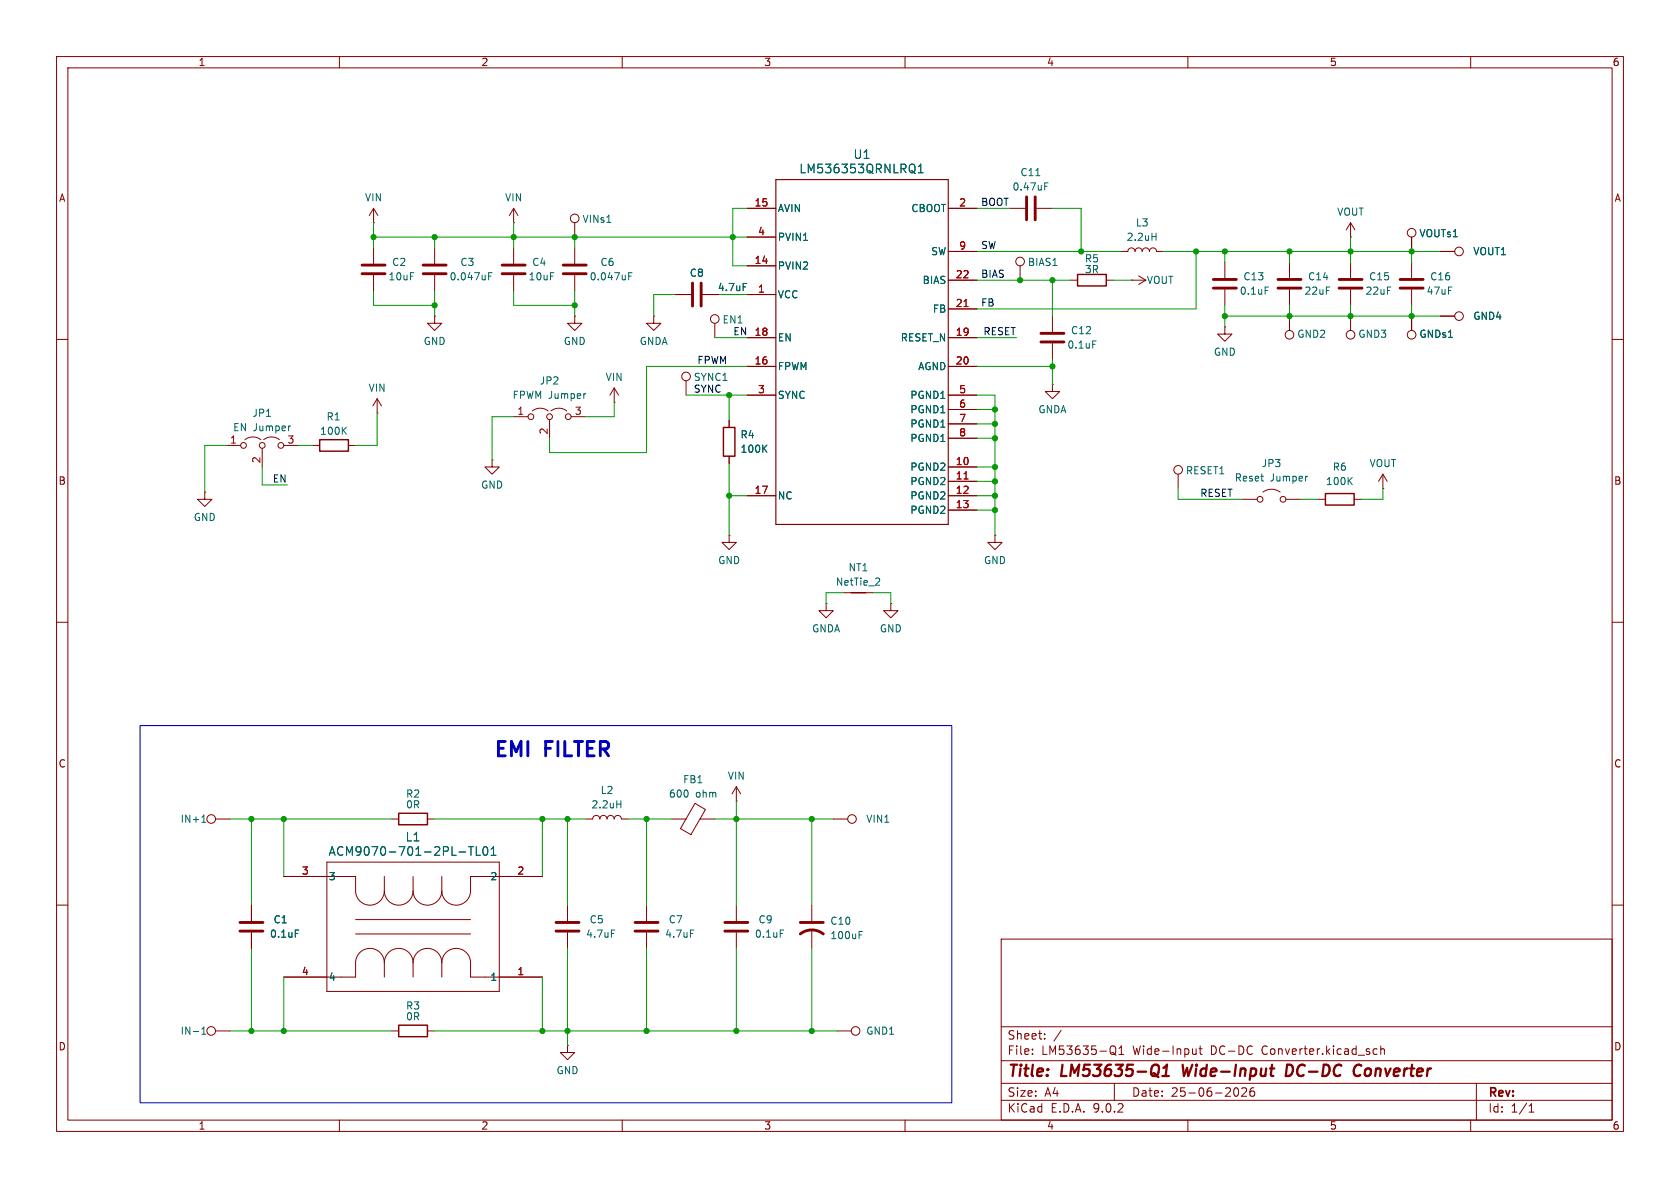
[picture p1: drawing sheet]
<svg xmlns="http://www.w3.org/2000/svg" width="297mm" height="210mm" viewBox="0 0 297 210" stroke-linecap="round" stroke-linejoin="round" font-family="sans-serif">
<g fill="none" stroke="#840000" stroke-width=".18">
<path d="M10 10h277v190h-277zM12 12h273v186h-273zM60 10v2M110 10v2M160 10v2M210 10v2M260 10v2M66 39.4h.1M66 36.8v2.6M66 36.8l-.7 1.3M66 36.8l.8 1.3M90.8 39.4h.1"/>
<path d="M90.8 36.8v2.6M90.8 36.8l-.8 1.3M90.8 36.8l.8 1.3M101.6 39.4v2.5M132.1 36.8h5.1M167.6 36.8h5.1M178.4 36.8h2.8M183.3 36.8h2.8M238.8 39.4l-.8 1.2M238.8 39.4l.7 1.2M238.8 39.4v2.5M66 43.8v2.8"/>
<path d="M66 48.6v2.8M76.8 55.9v1.3h1.3l-1.3 1.2-1.2-1.2h1.2M76.8 55.9h.1M76.8 43.8v2.8M76.8 48.6v2.8M90.8 43.8v2.8M90.8 48.6v2.8M101.6 55.9v1.3h1.3l-1.3 1.2-1.3-1.2h1.3M101.6 55.9h.1M101.6 43.8v2.8M101.6 48.6v2.8M115.6 55.9v1.3h1.2l-1.2 1.2-1.3-1.2h1.3"/>
<path d="M115.6 55.9h.1M119.4 52.1h2.8M124.2 52.1h2.8M126.4 57.2v2.5M132.1 52.1h5.1M132.1 41.9h5.1M132.1 47h5.1M132.1 59.7h5.1M167.6 59.7h5.1M167.6 44.5h5.1M167.6 49.5h5.1M167.6 54.6h5.1"/>
<path d="M180.3 47v2.5M186.1 55.9v2.8M189.2 49.5h1.3M195.6 49.5h1.2M198.1 44.5h1.3a.64 .64 0 0 1 .6-.7 .64 .64 0 0 1 .7 .7 .64 .64 0 0 1 .6-.7 .64 .64 0 0 1 .6 .7 .64 .64 0 0 1 .7-.7 .64 .64 0 0 1 .6 .7 .64 .64 0 0 1 .6-.7 .64 .64 0 0 1 .7 .7h1.2M200 49.5h.1M200 49.5h2.6M201.3 48.8l1.3 .7M202.6 49.5l-1.3 .8M216.5 57.8v1.3h1.3l-1.3 1.2-1.2-1.2h1.2M216.5 57.8h.1M216.5 46.4v2.7"/>
<path d="M216.5 51.2v2.8M228 46.4v2.7M228 51.2v2.8M228 55.9v2.5M238.8 41.9h.1M238.8 46.4v2.7M238.8 51.2v2.8M238.8 55.9v2.5M249.6 41.9v2.6M249.6 46.4v2.7M249.6 51.2v2.8M249.6 55.9v2.5"/>
<path d="M254.6 44.5h2.6M254.6 55.9h2.6M10 60h2M40 78.7h2.5M43.3 77.7a2.26 2.26 0 0 1 2.8 0M46.4 79.2v3.4M46.6 77.7a2.26 2.26 0 0 1 2.8 0M50.2 78.7h2.5M55.2 78.7h1.3M61.6 78.7h1.3M66.7 73h.1M66.7 70.5l-.8 1.3"/>
<path d="M66.7 70.5l.7 1.3M66.7 70.5v2.5M90.8 73.7h2.5M94.1 72.6a2.26 2.26 0 0 1 2.8 0M97.2 74.2v3.3M97.4 72.6a2.26 2.26 0 0 1 2.8 0M101 73.7h2.5M108.6 71.1h.1M108.6 68.6l-.8 1.3M108.6 68.6l.7 1.3M108.6 68.6v2.5M121.3 67.3v2.6"/>
<path d="M128.9 74.3v1.3M132.1 64.8h5.1M132.1 69.9h5.1M167.6 64.8h5.1M167.6 69.9h5.1M167.6 72.4h5.1M167.6 74.9h5.1M167.6 77.5h5.1M186.1 67.9v1.3h1.2l-1.2 1.3-1.3-1.3h1.3M186.1 67.9h.1M186.1 60.7v2.8M285 60h2"/>
<path d="M36.2 87v1.3h1.3l-1.3 1.2-1.3-1.2h1.3M36.2 87h.1M87 81.3v1.3h1.3l-1.3 1.2-1.3-1.2h1.3M87 81.3h.1M128.9 94.6v1.3h1.3l-1.3 1.3-1.3-1.3h1.3M128.9 94.6h.1M128.9 80.6v1.3M132.1 87.6h5.1M167.6 87.6h5.1M167.6 82.6h5.1M167.6 85.1h5.1M167.6 90.2h5.1"/>
<path d="M175.9 94.6v1.3h1.3l-1.3 1.3-1.3-1.3h1.3M175.9 94.6h.1M208.3 83.8v2.6M219.7 88.3h2.5M223.3 87a2.54 2.54 0 0 1 3 0M227.3 88.3h2.6M233 88.3h1.3M239.4 88.3h1.3M244.5 86.4h.1M244.5 83.8l-.8 1.3M244.5 83.8l.7 1.3M244.5 83.8v2.6"/>
<path d="M10 110h2M146 106.7v1.3h1.3l-1.3 1.2-1.2-1.2h1.2M146 106.7h.1M149.2 104.8h5.1M157.5 106.7v1.3h1.2l-1.2 1.2-1.3-1.2h1.3M157.5 106.7h.1M285 110h2M130.2 139.1l-.8 1.2M130.2 139.1l.7 1.2M130.2 139.1v2.5M38.1 144.8h2.5M50.2 154.9h12.7v2.6a2.54 2.54 0 0 0 2.5 2.5 2.54 2.54 0 0 0 2.5-2.5"/>
<path d="M57.8 152.4h30.5v22.9h-30.5zM67.9 157.5a2.54 2.54 0 0 0 2.6 2.5 2.54 2.54 0 0 0 2.5-2.5M67.9 154.9v2.6M69.2 144.8h1.3M73 157.5a2.54 2.54 0 0 0 2.6 2.5 2.54 2.54 0 0 0 2.5-2.5M73 154.9v2.6M75.6 144.8h1.2M78.1 154.9v2.6M95.9 154.9h-12.7v2.6a2.54 2.54 0 0 1-2.6 2.5 2.54 2.54 0 0 1-2.5-2.5M103.5 144.8h1.3a.64 .64 0 0 1 .6-.7 .64 .64 0 0 1 .6 .7 .64 .64 0 0 1 .7-.7 .64 .64 0 0 1 .6 .7 .64 .64 0 0 1 .6-.7 .64 .64 0 0 1 .7 .7 .64 .64 0 0 1 .6-.7 .64 .64 0 0 1 .7 .7h1.2M118.7 144.8h2.6M122.9 142l1.8 1.1-2.6 4.4-1.8-1z"/>
<path d="M123.8 144.8h2.6M130.2 141.6h.1M147.3 144.8h2.6M10 160h2M44.4 160v2.8M44.4 164.8v2.8M62.9 165.1h20.3M62.9 162.6h20.3M67.9 170.2a2.54 2.54 0 0 1 2.6-2.5 2.54 2.54 0 0 1 2.5 2.5M67.9 170.2a2.54 2.54 0 0 0-2.5-2.5 2.54 2.54 0 0 0-2.5 2.5v2.5h-12.7M67.9 170.2v2.5M73 170.2a2.54 2.54 0 0 1 2.6-2.5 2.54 2.54 0 0 1 2.5 2.5"/>
<path d="M73 170.2v2.5M78.1 170.2a2.54 2.54 0 0 1 2.5-2.5 2.54 2.54 0 0 1 2.6 2.5v2.5h12.7M78.1 170.2v2.5M100.3 160v2.8M100.3 164.8v2.8M114.3 160v2.8M114.3 164.8v2.8M130.2 160v2.8M130.2 164.8v2.8M143.5 160v2.8M143.5 164.3v3.3M177 166h108v32h-108z"/>
<path d="M285 160h2M38.1 182.2h2.5M60 198v2M69.2 182.2h1.3M75.6 182.2h1.2M100.3 184.8v1.3h1.3l-1.3 1.2-1.2-1.2h1.2M100.3 184.8h.1M110 198v2M148 182.2h2.5M160 198v2M177 194.5h108M177 191.5h108"/>
<path d="M177 187.5h108M177 181.5h108M182.5 186.3v.1M182.5 185.5v.1M184.7 183.6v.1M184.7 182.8v.1M187.6 182.1l-1.3 2M196.5 185a.5 .5 0 0 1 .5-.1 .5 .5 0 0 1 .2 .5v.5a.5 .5 0 0 1-.2 .5 .5 .5 0 0 1-.5-.1M196.5 186l.3 .1 .5 .4M197 191.5v3M197.8 186.4h.9M197.8 185.3l.4-.4v1.5"/>
<path d="M210 198v2M211.5 186.3l-.5 .1M211.5 185.4v1M212 185.4h.5M212.2 184.9v1.3l.3 .2M218.8 192.4a.81 .81 0 0 1-.3 1.4l-.2-.1M220.3 192.4v.5l-.8 .9h.9M221.2 192.4a1.17 1.17 0 0 0-.1 1.3h.6l.1-.5-.3-.3h-.4l-.1 .3M242.9 186.3h.6M242.9 185.5h.6M244.1 185.5l.2-.1 .4 .1v.9M244.1 184.9v1.5"/>
<path d="M260 198v2M261 191.5v6.5M270.3 196.6h.9M270.3 195.5l.4-.4v1.5"/>
<circle cx="101.6" cy="38.6" r=".76"/>
<circle cx="126.4" cy="56.4" r=".76"/>
<circle cx="180.3" cy="46.2" r=".76"/>
<circle cx="228" cy="59.2" r=".76"/>
<circle cx="238.8" cy="59.2" r=".76"/>
<circle cx="249.6" cy="59.2" r=".76"/>
<circle cx="249.6" cy="41.1" r=".76"/>
<circle cx="257.9" cy="44.4" r=".76"/>
<circle cx="257.9" cy="55.9" r=".76"/>
<circle cx="43.1" cy="78.7" r=".51"/>
<circle cx="46.4" cy="78.7" r=".51"/>
<circle cx="49.7" cy="78.7" r=".51"/>
<circle cx="93.9" cy="73.7" r=".51"/>
<circle cx="97.2" cy="73.7" r=".51"/>
<circle cx="100.5" cy="73.7" r=".51"/>
<circle cx="121.3" cy="66.5" r=".76"/>
<circle cx="208.3" cy="83.1" r=".76"/>
<circle cx="222.8" cy="88.3" r=".51"/>
<circle cx="226.8" cy="88.3" r=".51"/>
<circle cx="37.3" cy="144.8" r=".76"/>
<circle cx="150.6" cy="144.8" r=".76"/>
<circle cx="37.3" cy="182.2" r=".76"/>
<circle cx="151.3" cy="182.2" r=".76"/>
</g>
<path d="M204.7 188.3a1.5 1.5 0 0 1 0 1.6M205.5 190.2h1.1M205.7 188.8l.6-.6-.2 2M209.1 188.2l.2 2 .6-1.4M228.3 188.3l-.7-.1-.3 2h.5l.5-.3M240.7 188.4a.88 .88 0 0 0-1 0 .88 .88 0 0 0-.4 1 .69 .69 0 0 0 .3 .7 .69 .69 0 0 0 .9-.1" fill="none" stroke="#840000" stroke-width=".4"/>
<path d="M190.5 48.5h5.1v2h-5.1zM56.5 77.7h5.1v2.1h-5.1zM127.9 75.6h2v5h-2zM234.3 87.2h5.1v2.1h-5.1zM150.5 104.8h2.5M70.5 143.8h5.1v2h-5.1zM70.5 181.2h5.1v2.1h-5.1z" fill="none" stroke="#840000" stroke-width=".25"/>
<g fill="none" stroke="#006464" stroke-width=".18">
<path d="M107.3 39.3h.7M162.3 30.5h.9M162.3 29.5l.5-.5v1.5M183.1 31.1h.7M184.7 32.9h.4M184.7 32.3h.6M86.4 48.8h.4M86.4 48.2h.6M111.1 48.8h.5M111.1 48.2h.7M131.4 50.1h.6M203.7 41.8h.7"/>
<path d="M204.4 41.2v1.3M223.7 50.7h.6M51.3 75.3h.1M60.7 76.1l.5 .7M61.2 75.5l-.7 .7M103.4 69.6h.2M135 79.2l.6 .8M135.6 78.7l-.7 .7M193.2 60.3h.6M231 84.2h.2M238.5 84.9l.6 .8M239.1 84.4l-.8 .7"/>
<path d="M155.3 102.2l.2 .2v.3l-.8 .7h.8M35.7 145.4h.7M35.8 144.4l.2-.3v1.3M81.2 150.6h1.1M82.8 149.7h.9M83.3 149.7v1.5M84.2 149.7v1.5h.7M85.6 149.7h.1a.83 .83 0 0 1 .6 .6 .83 .83 0 0 1-.3 .8l-.1 .1a.83 .83 0 0 1-.6-.6 .83 .83 0 0 1 .3-.9zM86.8 151.2h.9M86.8 150.1l.4-.4v1.5M109 142.2h.8M109.8 141.5v1.3"/>
<path d="M52.2 164.4h.6M108.1 164.4h.6M122.1 164.4h.6M137.9 164.4h.6M151.9 165.3h.4M151.9 164.7h.6M35.7 181.9l.3-.3v1.2M35.7 182.8h.7"/>
</g>
<g fill="none" stroke="#840000" stroke-width=".51">
<path d="M181.5 34.8v4.1M183 34.8v4.1M64 46.9h4.1M64 48.4h4.1M74.8 46.9h4.1M74.8 48.4h4.1M88.8 46.9h4M88.8 48.4h4M99.6 46.9h4M99.6 48.4h4M122.4 50v4.1M124 50v4.1"/>
<path d="M184 58.9h4.1M214.5 49.4h4.1M214.5 50.9h4.1M225.9 49.4h4.1M225.9 50.9h4.1M236.7 49.4h4.1M236.7 50.9h4.1M247.5 49.4h4.1M247.5 50.9h4.1M184 60.5h4.1M42.4 163.1h4.1M42.4 164.6h4.1"/>
<path d="M98.3 163.1h4.1M98.3 164.6h4.1M112.3 163.1h4M112.3 164.6h4M128.1 163.1h4.1M128.1 164.6h4.1M141.5 165.1a3.3 3.3 0 0 1 4 0M141.5 163.1h4"/>
</g>
<path d="M137.2 31.8h30.4v60.9h-30.4z" fill="none" stroke="#840000" stroke-width=".2"/>
<path d="M170.4 54.2h.7M170.4 84.7h.7" fill="none" stroke="#a90000" stroke-width=".18"/>
<g fill="none" stroke="#009600" stroke-width=".18">
<path d="M66 39.4v4.4M90.8 39.4v4.4M132.1 36.8h-2.6v10.2h2.6M172.7 36.8h5.7M186.1 36.8h5v7.7M66 41.9h66.1M66 51.4v2.6h10.8M76.8 41.9v1.9M76.8 51.4v4.5M90.8 51.4v2.6h10.8M101.6 41.9v1.9M101.6 51.4v4.5"/>
<path d="M119.4 52.1h-3.8v3.8M126.4 59.7h5.7M127 52.1h5.1M172.7 59.7h7M172.7 44.5h25.4M172.7 49.5h16.5M186.1 49.5v6.4M196.8 49.5h3.2M205.7 44.5h48.9M211.5 44.5v10.1h-38.8M216.5 44.5v1.9M216.5 54v3.8"/>
<path d="M216.5 55.9h38.1M228 44.5v1.9M228 54v1.9M238.8 41.9v4.5M238.8 54v1.9M249.6 44.5v1.9M249.6 54v1.9M40 78.7h-3.8v8.3M52.7 78.7h2.5M66.7 73v5.7h-3.8M90.8 73.7h-3.8v7.6M108.6 71.1v2.6h-5.1"/>
<path d="M121.3 69.9h10.8M128.9 69.9v4.4M132.1 64.8h-17.8v15.2h-17.1v-2.5M172.7 69.9h3.2v24.7M172.7 64.8h13.4M172.7 72.4h3.2M172.7 77.5h3.2M172.7 74.9h3.2M186.1 63.5v4.4M46.4 82.6v3.1h4.4M128.9 87.6h3.2M128.9 81.9v12.7"/>
<path d="M172.7 85.1h3.2M172.7 82.6h3.2M172.7 87.6h3.2M172.7 90.2h3.2M208.3 86.4v1.9h11.4M229.9 88.3h3.1M244.5 86.4v1.9h-3.8M149.2 104.8h-3.2v1.9M154.3 104.8h3.2v1.9M40.6 144.8h28.6M44.4 144.8v15.2M50.2 144.8v10.1"/>
<path d="M76.8 144.8h26.7M95.9 144.8v10.1M100.3 144.8v15.2M111.1 144.8h7.6M114.3 144.8v15.2M126.4 144.8h20.9M130.2 141.6v18.4M143.5 144.8v15.2M44.4 167.6v14.6M50.2 172.7v9.5M95.9 172.7v9.5M100.3 167.6v17.2"/>
<path d="M114.3 167.6v14.6M130.2 167.6v14.6M143.5 167.6v14.6M40.6 182.2h28.6M76.8 182.2h71.2"/>
</g>
<path d="M24.8 128.3h143.5v66.6h-143.5z" fill="none" stroke="#0000c2" stroke-width=".18"/>
<g fill="#009600" stroke="#009600" stroke-width=".18">
<circle cx="130.2" cy="144.8" r=".46"/>
<circle cx="100.3" cy="144.8" r=".46"/>
<circle cx="114.3" cy="144.8" r=".46"/>
<circle cx="143.5" cy="182.2" r=".46"/>
<circle cx="100.3" cy="182.2" r=".46"/>
<circle cx="95.9" cy="182.2" r=".46"/>
<circle cx="114.3" cy="182.2" r=".46"/>
<circle cx="130.2" cy="182.2" r=".46"/>
<circle cx="95.9" cy="144.8" r=".46"/>
<circle cx="101.6" cy="54" r=".46"/>
<circle cx="101.6" cy="41.9" r=".46"/>
<circle cx="128.9" cy="69.9" r=".46"/>
<circle cx="128.9" cy="87.6" r=".46"/>
<circle cx="143.5" cy="144.8" r=".46"/>
<circle cx="129.5" cy="41.9" r=".46"/>
<circle cx="90.8" cy="41.9" r=".46"/>
<circle cx="66" cy="41.9" r=".46"/>
<circle cx="76.8" cy="54" r=".46"/>
<circle cx="76.8" cy="41.9" r=".46"/>
<circle cx="50.2" cy="182.2" r=".46"/>
<circle cx="44.4" cy="182.2" r=".46"/>
<circle cx="50.2" cy="144.8" r=".46"/>
<circle cx="44.4" cy="144.8" r=".46"/>
<circle cx="175.9" cy="82.6" r=".46"/>
<circle cx="175.9" cy="87.6" r=".46"/>
<circle cx="175.9" cy="85.1" r=".46"/>
<circle cx="175.9" cy="90.2" r=".46"/>
<circle cx="175.9" cy="72.4" r=".46"/>
<circle cx="175.9" cy="77.5" r=".46"/>
<circle cx="175.9" cy="74.9" r=".46"/>
<circle cx="228" cy="44.5" r=".46"/>
<circle cx="216.5" cy="55.9" r=".46"/>
<circle cx="228" cy="55.9" r=".46"/>
<circle cx="216.5" cy="44.5" r=".46"/>
<circle cx="211.5" cy="44.5" r=".46"/>
<circle cx="249.6" cy="44.5" r=".46"/>
<circle cx="238.8" cy="44.5" r=".46"/>
<circle cx="238.8" cy="55.9" r=".46"/>
<circle cx="249.6" cy="55.9" r=".46"/>
<circle cx="180.3" cy="49.5" r=".46"/>
<circle cx="191.1" cy="44.5" r=".46"/>
<circle cx="186.1" cy="49.5" r=".46"/>
<circle cx="186.1" cy="64.8" r=".46"/>
</g>
<g font-size="3.5" fill="#0000c2">
<text x="87" y="134.5">EMI</text>
<text x="96.4" y="134.5">FILTER</text>
</g>
<g font-size="2.8" fill="#840000">
<text x="178" y="190.9">Title:</text>
<text x="187.7" y="190.9">LM53635-Q1</text>
<text x="209.9" y="190.9">Wide-Input</text>
<text x="229" y="190.9">DC-DC</text>
<text x="241.8" y="190.9">Converter</text>
</g>
<g font-size="2.1" fill="#006464">
<text x="150.8" y="28.3">U1</text>
<text x="141.2" y="30.8">LM536353QRNLRQ1</text>
<text x="71.6" y="148.9">L1</text>
<text x="58" y="151.5">ACM9070-701-2PL-TL01</text>
</g>
<g font-size="2.1" fill="#840000">
<text x="178" y="184">Sheet:</text>
<text x="178" y="186.7">File:</text>
<text x="184.1" y="186.7">LM53635-Q1</text>
<text x="200.3" y="186.7">Wide-Input</text>
<text x="214.2" y="186.7">DC-DC</text>
<text x="223.3" y="186.7">Converter.kicad_sch</text>
<text x="178" y="196.9">KiCad</text>
<text x="178" y="194.1">Size:</text>
<text x="184.7" y="194.1">A4</text>
<text x="185.7" y="196.9">E.D.A.</text>
<text x="193.3" y="196.9">9.0.2</text>
<text x="200" y="194.1">Date:</text>
<text x="207" y="194.1">25-06-2026</text>
<text x="263" y="194.3">Rev:</text>
<text x="263" y="196.9">Id:</text>
<text x="267.1" y="196.9">1/1</text>
</g>
<g font-size="1.8" fill="#840000">
<text x="35" y="11.9">1</text>
<text x="85" y="11.9">2</text>
<text x="135" y="11.9">3</text>
<text x="185" y="11.9">4</text>
<text x="235" y="11.9">5</text>
<text x="285" y="11.9">6</text>
<text x="10.3" y="35.9">A</text>
<text x="285.3" y="35.9">A</text>
<text x="10.3" y="85.9">B</text>
<text x="285.3" y="85.9">B</text>
<text x="10.3" y="135.9">C</text>
<text x="285.3" y="135.9">C</text>
<text x="10.3" y="185.9">D</text>
<text x="285.3" y="185.9">D</text>
<text x="35" y="199.9">1</text>
<text x="85" y="199.9">2</text>
<text x="135" y="199.9">3</text>
<text x="185" y="199.9">4</text>
<text x="235" y="199.9">5</text>
<text x="285" y="199.9">6</text>
</g>
<g font-size="1.8" fill="#006464">
<text x="64.4" y="35.8">VIN</text>
<text x="89.2" y="35.8">VIN</text>
<text x="178.9" y="33.9">0.47uF</text>
<text x="180.3" y="31.3">C11</text>
<text x="102.9" y="39.6">VINs1</text>
<text x="137.4" y="37.7">AVIN</text>
<text x="161" y="37.7">CBOOT</text>
<text x="200.7" y="40.2">L3</text>
<text x="236.3" y="38.3">VOUT</text>
<text x="69.2" y="47.2">C2</text>
<text x="81.3" y="47.2">C3</text>
<text x="94" y="47.2">C4</text>
<text x="106.1" y="47.2">C6</text>
<text x="137.4" y="42.8">PVIN1</text>
<text x="137.4" y="47.9">PVIN2</text>
<text x="164.5" y="45.3">SW</text>
<text x="181.6" y="47.2">BIAS1</text>
<text x="191.7" y="46.6">R5</text>
<text x="199.1" y="42.8">2.2uH</text>
<text x="250.8" y="42.1">VOUTs1</text>
<text x="260.4" y="45.3">VOUT1</text>
<text x="68.6" y="49.8">10uF</text>
<text x="79.4" y="49.8">0.047uF</text>
<text x="93.4" y="49.8">10uF</text>
<text x="104.1" y="49.8">0.047uF</text>
<text x="121.8" y="49.1">C8</text>
<text x="126.8" y="51.7">4.7uF</text>
<text x="137.4" y="52.9">VCC</text>
<text x="163" y="50.4">BIAS</text>
<text x="191.7" y="48.5">3R</text>
<text x="202.6" y="50.4">VOUT</text>
<text x="219.1" y="52.3">0.1uF</text>
<text x="219.7" y="49.8">C13</text>
<text x="230.5" y="52.3">22uF</text>
<text x="231.1" y="49.8">C14</text>
<text x="241.3" y="52.3">22uF</text>
<text x="241.9" y="49.8">C15</text>
<text x="252.1" y="52.3">47uF</text>
<text x="252.7" y="49.8">C16</text>
<text x="127.6" y="57.4">EN1</text>
<text x="164.8" y="55.5">FB</text>
<text x="189.2" y="59.3">C12</text>
<text x="229.2" y="59.9">GND2</text>
<text x="240" y="59.9">GND3</text>
<text x="250.8" y="59.9">GNDs1</text>
<text x="260.4" y="56.7">GND4</text>
<text x="74.8" y="61.2">GND</text>
<text x="99.6" y="61.2">GND</text>
<text x="113" y="61.2">GNDA</text>
<text x="137.4" y="60.6">EN</text>
<text x="137.4" y="65.6">FPWM</text>
<text x="159.1" y="60.6">RESET_N</text>
<text x="162.2" y="65.6">AGND</text>
<text x="188.6" y="61.8">0.1uF</text>
<text x="214.5" y="63.1">GND</text>
<text x="65.1" y="69.4">VIN</text>
<text x="90.5" y="70.7">FPWM Jumper</text>
<text x="95.3" y="68.2">JP2</text>
<text x="107" y="67.5">VIN</text>
<text x="122.6" y="67.5">SYNC1</text>
<text x="137.4" y="70.7">SYNC</text>
<text x="160.8" y="70.7">PGND1</text>
<text x="41.1" y="76.4">EN Jumper</text>
<text x="44.5" y="73.9">JP1</text>
<text x="56.5" y="77.1">100K</text>
<text x="57.6" y="74.5">R1</text>
<text x="130.8" y="77.7">R4</text>
<text x="160.8" y="73.3">PGND1</text>
<text x="160.8" y="75.8">PGND1</text>
<text x="183.5" y="73.3">GNDA</text>
<text x="130.8" y="80.2">100K</text>
<text x="160.8" y="78.3">PGND1</text>
<text x="160.8" y="83.4">PGND2</text>
<text x="223" y="82.8">JP3</text>
<text x="235.5" y="83.4">R6</text>
<text x="242" y="82.8">VOUT</text>
<text x="85" y="86.6">GND</text>
<text x="137.4" y="88.5">NC</text>
<text x="160.8" y="86">PGND2</text>
<text x="160.8" y="88.5">PGND2</text>
<text x="209.6" y="84">RESET1</text>
<text x="218.2" y="85.3">Reset</text>
<text x="224.6" y="85.3">Jumper</text>
<text x="234.3" y="86">100K</text>
<text x="34.2" y="92.3">GND</text>
<text x="160.8" y="91">PGND2</text>
<text x="126.9" y="99.9">GND</text>
<text x="149.9" y="101.2">NT1</text>
<text x="173.9" y="99.9">GND</text>
<text x="147.7" y="103.7">NetTie_2</text>
<text x="143.5" y="112">GNDA</text>
<text x="155.4" y="112">GND</text>
<text x="71.7" y="141.2">R2</text>
<text x="71.7" y="143.1">0R</text>
<text x="104.5" y="143.1">2.2uH</text>
<text x="106.1" y="140.6">L2</text>
<text x="118.2" y="141.2">600</text>
<text x="120.7" y="138.7">FB1</text>
<text x="123" y="141.2">ohm</text>
<text x="128.6" y="138">VIN</text>
<text x="31.8" y="145.6">IN+1</text>
<text x="153" y="145.6">VIN1</text>
<text x="58" y="155.8">3</text>
<text x="86.6" y="155.8">2</text>
<text x="47.6" y="166">0.1uF</text>
<text x="48.3" y="163.4">C1</text>
<text x="103.5" y="166">4.7uF</text>
<text x="104.1" y="163.4">C5</text>
<text x="117.5" y="166">4.7uF</text>
<text x="118.1" y="163.4">C7</text>
<text x="133.4" y="166">0.1uF</text>
<text x="134" y="163.4">C9</text>
<text x="146.7" y="166.2">100uF</text>
<text x="146.7" y="163.7">C10</text>
<text x="58" y="173.6">4</text>
<text x="86.6" y="173.6">1</text>
<text x="71.7" y="178.7">R3</text>
<text x="31.8" y="183.1">IN-1</text>
<text x="71.7" y="180.6">0R</text>
<text x="153" y="183.1">GND1</text>
<text x="98.3" y="190.1">GND</text>
</g>
<g font-size="1.8" fill="#a90000">
<text x="133.3" y="36.6">15</text>
<text x="133.9" y="41.7">4</text>
<text x="169.5" y="36.6">2</text>
<text x="133.3" y="46.7">14</text>
<text x="169.5" y="44.2">9</text>
<text x="133.9" y="51.8">1</text>
<text x="168.9" y="49.3">22</text>
<text x="133.3" y="59.4">18</text>
<text x="168.9" y="54.4">21</text>
<text x="168.9" y="59.4">19</text>
<text x="133.3" y="64.5">16</text>
<text x="168.9" y="64.5">20</text>
<text x="133.9" y="69.6">3</text>
<text x="169.5" y="69.6">5</text>
<text x="91.4" y="73.4">1</text>
<text x="96.9" y="76.9" transform="rotate(-90 96.9 76.9)">2</text>
<text x="101.5" y="73.4">3</text>
<text x="169.5" y="72.1">6</text>
<text x="169.5" y="74.7">7</text>
<text x="169.5" y="77.2">8</text>
<text x="40.6" y="78.5">1</text>
<text x="46.1" y="82" transform="rotate(-90 46.1 82)">2</text>
<text x="50.7" y="78.5">3</text>
<text x="168.9" y="82.3">10</text>
<text x="133.3" y="87.4">17</text>
<text x="168.9" y="84.8">11</text>
<text x="168.9" y="87.4">12</text>
<text x="168.9" y="89.9">13</text>
<text x="53.3" y="154.7">3</text>
<text x="91.4" y="154.7">2</text>
<text x="53.3" y="172.5">4</text>
<text x="91.4" y="172.5">1</text>
</g>
<g font-size="1.8" fill="#0f0f0f">
<text x="173.4" y="36.5">BOOT</text>
<text x="173.4" y="44.1">SW</text>
<text x="173.4" y="49.2">BIAS</text>
<text x="129.5" y="59.3">EN</text>
<text x="173.4" y="54.3">FB</text>
<text x="173.8" y="59.3">RESET</text>
<text x="123.2" y="64.4">FPWM</text>
<text x="122.6" y="69.5">SYNC</text>
<text x="48.1" y="85.4">EN</text>
<text x="212.1" y="87.9">RESET</text>
</g>
</svg>
